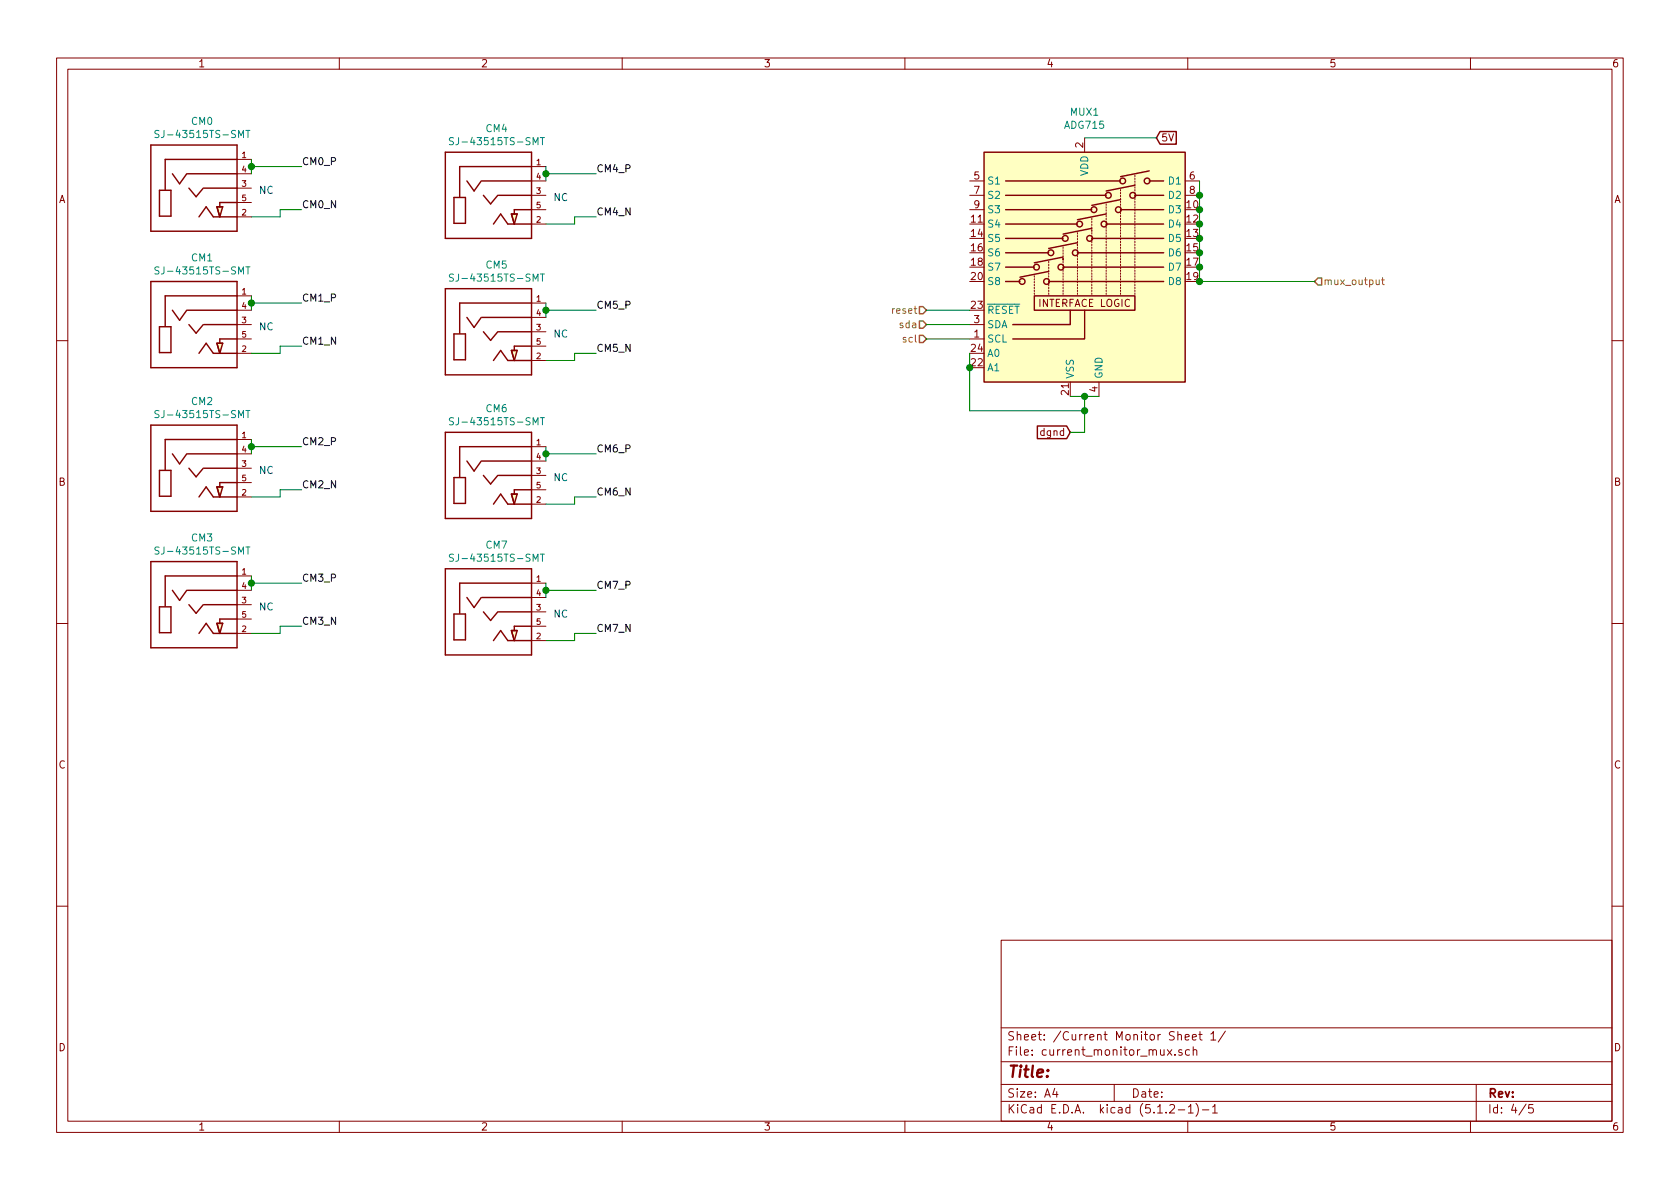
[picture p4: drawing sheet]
<svg xmlns="http://www.w3.org/2000/svg" width="297mm" height="210mm" viewBox="0 0 297 210" stroke-linecap="round" stroke-linejoin="round" font-family="sans-serif">
<g fill="none" stroke="#840000" stroke-width=".18">
<path d="M10 10.3h277v189.9h-277zM12 12.2h273v186.1h-273zM60 10.3v1.9M110 10.3v1.9M160 10.3v1.9M210 10.3v1.9M260 10.3v1.9M41.9 28.2h2.5M41.9 38.3h2.5M41.9 33.3h2.5M41.9 30.7h2.5M41.9 35.8h2.5"/>
<path d="M94 29.5h2.5M94 39.6h2.5M94 34.5h2.5M94 32h2.5M94 37.1h2.5M171.4 34.5h2.6M171.4 32h2.6M171.4 37.1h2.6M191.8 24.4v2.5M193 38.6v.3M193 39.1v.3M193 39.6v.3"/>
<path d="M195.6 36.1v.2M195.6 36.6v.2M195.6 37.1v.2M195.6 37.6v.2M195.6 38.1v.2M195.6 38.6v.3M195.6 39.1v.3M195.6 39.6v.3M198.1 33.5v.3M198.1 34v.3M198.1 34.5v.3M198.1 35v.3"/>
<path d="M198.1 35.6v.2M198.1 36.1v.2M198.1 36.6v.2M198.1 37.1v.2M198.1 37.6v.2M198.1 38.1v.2M198.1 38.6v.3M198.1 39.1v.3M198.1 39.6v.3M200.7 31v.2M200.7 31.5v.2M200.7 32v.3"/>
<path d="M200.7 32.5v.3M200.7 33v.3M200.7 33.5v.3M200.7 34v.3M200.7 34.5v.3M200.7 35v.3M200.7 35.6v.2M200.7 36.1v.2M200.7 36.6v.2M200.7 37.1v.2M200.7 37.6v.2M200.7 38.1v.2"/>
<path d="M200.7 38.6v.3M200.7 39.1v.3M200.7 39.6v.3M209.5 34.5h2.6M209.5 32h2.6M41.9 52.3h2.5M41.9 57.4h2.5M41.9 54.9h2.5M41.9 59.9h2.5M94 53.6h2.5M94 58.7h2.5M94 56.1h2.5"/>
<path d="M171.4 57.4h2.6M171.4 59.9h2.6M182.9 48.8v.2M182.9 49.3v.2M182.9 49.8v.2M182.9 50.3v.2M182.9 50.8v.2M182.9 51.3v.3M182.9 51.8v.3M185.4 46.2v.3M185.4 46.7v.3M185.4 47.2v.3"/>
<path d="M185.4 47.7v.3M185.4 48.3v.2M185.4 48.8v.2M185.4 49.3v.2M185.4 49.8v.2M185.4 50.3v.2M185.4 50.8v.2M185.4 51.3v.3M185.4 51.8v.3M188 43.7v.2M188 44.2v.2M188 44.7v.3"/>
<path d="M188 45.2v.3M188 45.7v.3M188 46.2v.3M188 46.7v.3M188 47.2v.3M188 47.7v.3M188 48.3v.2M188 48.8v.2M188 49.3v.2M188 49.8v.2M188 50.3v.2M188 50.8v.2"/>
<path d="M188 51.3v.3M188 51.8v.3M190.5 41.1v.3M190.5 41.7v.2M190.5 42.2v.2M190.5 42.7v.2M190.5 43.2v.2M190.5 43.7v.2M190.5 44.2v.2M190.5 44.7v.3M190.5 45.2v.3M190.5 45.7v.3"/>
<path d="M190.5 46.2v.3M190.5 46.7v.3M190.5 47.2v.3M190.5 47.7v.3M190.5 48.3v.2M190.5 48.8v.2M190.5 49.3v.2M190.5 49.8v.2M190.5 50.3v.2M190.5 50.8v.2M190.5 51.3v.3M190.5 51.8v.3"/>
<path d="M193 40.1v.3M193 40.6v.3M193 41.1v.3M193 41.7v.2M193 42.2v.2M193 42.7v.2M193 43.2v.2M193 43.7v.2M193 44.2v.2M193 44.7v.3M193 45.2v.3M193 45.7v.3"/>
<path d="M193 46.2v.3M193 46.7v.3M193 47.2v.3M193 47.7v.3M193 48.3v.2M193 48.8v.2M193 49.3v.2M193 49.8v.2M193 50.3v.2M193 50.8v.2M193 51.3v.3M193 51.8v.3"/>
<path d="M195.6 40.1v.3M195.6 40.6v.3M195.6 41.1v.3M195.6 41.7v.2M195.6 42.2v.2M195.6 42.7v.2M195.6 43.2v.2M195.6 43.7v.2M195.6 44.2v.2M195.6 44.7v.3M195.6 45.2v.3M195.6 45.7v.3"/>
<path d="M195.6 46.2v.3M195.6 46.7v.3M195.6 47.2v.3M195.6 47.7v.3M195.6 48.3v.2M195.6 48.8v.2M195.6 49.3v.2M195.6 49.8v.2M195.6 50.3v.2M195.6 50.8v.2M195.6 51.3v.3M195.6 51.8v.3"/>
<path d="M198.1 40.1v.3M198.1 40.6v.3M198.1 41.1v.3M198.1 41.7v.2M198.1 42.2v.2M198.1 42.7v.2M198.1 43.2v.2M198.1 43.7v.2M198.1 44.2v.2M198.1 44.7v.3M198.1 45.2v.3M198.1 45.7v.3"/>
<path d="M198.1 46.2v.3M198.1 46.7v.3M198.1 47.2v.3M198.1 47.7v.3M198.1 48.3v.2M198.1 48.8v.2M198.1 49.3v.2M198.1 49.8v.2M198.1 50.3v.2M198.1 50.8v.2M198.1 51.3v.3M198.1 51.8v.3"/>
<path d="M200.7 40.1v.3M200.7 40.6v.3M200.7 41.1v.3M200.7 41.7v.2M200.7 42.2v.2M200.7 42.7v.2M200.7 43.2v.2M200.7 43.7v.2M200.7 44.2v.2M200.7 44.7v.3M200.7 45.2v.3M200.7 45.7v.3"/>
<path d="M200.7 46.2v.3M200.7 46.7v.3M200.7 47.2v.3M200.7 47.7v.3M200.7 48.3v.2M200.7 48.8v.2M200.7 49.3v.2M200.7 49.8v.2M200.7 50.3v.2M200.7 50.8v.2M200.7 51.3v.3M200.7 51.8v.3"/>
<path d="M10 60.2h2M41.9 62.5h2.5M41.9 77.7h2.5M94 63.7h2.5M94 61.2h2.5M94 79h2.5M194.3 67.6v2.5M285 60.2h2M41.9 87.9h2.5M41.9 82.8h2.5M41.9 80.3h2.5M41.9 85.3h2.5"/>
<path d="M94 89.1h2.5M94 84.1h2.5M94 81.5h2.5M94 86.6h2.5M10 110.3h2M41.9 101.8h2.5M41.9 112h2.5M41.9 106.9h2.5M41.9 104.4h2.5M41.9 109.5h2.5M94 103.1h2.5M94 113.3h2.5"/>
<path d="M94 108.2h2.5M94 105.7h2.5M94 110.7h2.5M285 110.3h2M10 160.2h2M177 166.3h108v32h-108zM285 160.2h2M60 198.3v1.9M110 198.3v1.9M160 198.3v1.9M177 194.8h108M177 191.8h108"/>
<path d="M177 187.8h108M177 181.8h108M186.5 192.5l-.4 1h1M186.8 193v1M197 191.8v3M206.4 185.6l.8 1M206.8 195.5l.2-.2h.4l.2 .2 .1 .3-.1 .2-.8 .8h.9M207.2 185.6l-.8 1M207.7 186.5v.1M208.3 183.1l.2-.2 .3 .1 .1 .9M208.3 196.3h1.2M209 185.7l-.4-.1-.2 .2 .1 .2 .5 .2v.3h-.6"/>
<path d="M209.5 183.4l.8-.1-.1-.3-.4-.1-.3 .2 .1 .7h.6M210 198.3v1.9M210.1 195.8l.4-.5v1.5M210.1 196.8h.9M210.3 185.7l-.4-.1-.3 .3 .1 .6 .2 .1 .4-.1M210.8 183.4l.7-.1v-.3l-.5-.1-.2 .2 .1 .7h.6M211 185.7l.2-.1 .3 .1 .1 .9M211 185.1v1.5M211.5 195.1a1.71 1.71 0 0 1 0 2.3M212 182.9h.5M212.2 182.4v1.3l.3 .2M212.6 196.3h1.1"/>
<path d="M214.1 182.8l.4-.4v1.5M214.1 183.9h.9M214.4 195.8l.4-.5v1.5M214.4 196.8h.8M216.7 182.3l-1.3 2M260 198.3v1.9M261 191.8v6.5M269.8 195.2l-1.2 2M271 195.3h-.7v.7l.2-.1 .5 .1 .1 .2-.1 .5-.2 .1-.5-.1"/>
</g>
<g fill="#ffffc2" stroke="#ffffc2" stroke-width=".18">
<path d="M38.4 36.6h1l-.5 1.7z"/>
<path d="M38.4 60.7h1l-.5 1.8z"/>
<path d="M38.4 86.1h1l-.5 1.8z"/>
<path d="M38.4 110.2h1l-.5 1.8z"/>
<path d="M90.4 37.8h1l-.5 1.8z"/>
<path d="M90.4 62h1l-.5 1.7z"/>
<path d="M90.4 87.4h1l-.5 1.7z"/>
<path d="M90.4 111.5h1l-.5 1.8z"/>
<path d="M174 26.9h35.5v40.7h-35.5z"/>
</g>
<g fill="none" stroke="#840000" stroke-width=".25">
<path d="M26.7 25.6h15.2v15.3h-15.2zM28.2 33.6h2v4.6h-2zM30.5 30.7l1.2 1.8 1.3-1.8M33.1 30.7h8.8M33.4 33.3l1.3 1.5 1.2-1.5M35.2 38.3l1.2-1.7 1.3 1.7h4.2M36.1 33.3h5.8M39.4 36.6h-1l.5 1.7M39.4 36.6l-.5 1.7M41.9 28.2h-12.7v5.3M41.9 35.8h-3v.8M78.7 26.9h15.3v15.3h-15.3z"/>
<path d="M80.3 34.9h2v4.6h-2zM82.5 32l1.3 1.8 1.3-1.8M85.2 32h8.8M85.5 34.5l1.2 1.6 1.3-1.6M87.2 39.6l1.3-1.8 1.3 1.8h4.2M88.1 34.5h5.9M91.4 37.8h-1l.5 1.8M91.4 37.8l-.5 1.8M94 29.5h-12.7v5.3M94 37.1h-3.1v.7M174 26.9h35.5v40.7h-35.5zM177.8 32h20.3"/>
<path d="M177.8 34.5h17.8M177.8 39.6h12.7M177.8 37.1h15.2M195.6 39.6h10.1M195.6 37.8l-5.1 1.1M198.1 37.1h7.6M198.1 35.3l-5.1 1M200.7 34.5h5M200.7 32.8l-5.1 1M203.2 32h2.5M203.2 30.2l-5.1 1M205.1 23.3h2.9v2.2h-2.9l-.6-1.1z"/>
<path d="M26.7 49.8h15.2v15.2h-15.2zM28.2 57.8h2v4.6h-2zM30.5 54.9l1.2 1.7 1.3-1.7M33.1 54.9h8.8M33.4 57.4l1.3 1.5 1.2-1.5M36.1 57.4h5.8M41.9 52.3h-12.7v5.4M41.9 59.9h-3v.8M78.7 51h15.3v15.3h-15.3zM80.3 59h2v4.6h-2zM82.5 56.1l1.3 1.8 1.3-1.8M85.2 56.1h8.8"/>
<path d="M85.5 58.7l1.2 1.5 1.3-1.5M88.1 58.7h5.9M94 53.6h-12.7v5.3M177.8 49.8h2.5M177.8 42.2h10.2M177.8 47.2h5.1M177.8 44.7h7.6M182.9 52.3h17.8v2.6h-17.8zM185.4 49.8h20.3M185.4 48l-5.1 1M188 47.2h17.7M188 45.5l-5.1 1"/>
<path d="M189.2 54.9v2.5h-10.1M190.5 44.7h15.2M190.5 42.9l-5.1 1M191.8 54.9v5h-12.7M193 42.2h12.7M193 40.4l-5 1M26.7 75.2h15.2v15.2h-15.2zM35.2 62.5l1.2-1.8 1.3 1.8h4.2M39.4 60.7h-1l.5 1.8M39.4 60.7l-.5 1.8M41.9 77.7h-12.7v5.4M78.7 76.4h15.3v15.3h-15.3z"/>
<path d="M87.2 63.7l1.3-1.7 1.3 1.7h4.2M91.4 62h-1l.5 1.7M91.4 62l-.5 1.7M94 79h-12.7v5.3M94 61.2h-3.1v.8M183.4 75.3h5.2l.6 1.1-.6 1.2h-5.2zM26.7 99.3h15.2v15.2h-15.2zM28.2 83.2h2v4.6h-2zM30.5 80.3l1.2 1.7 1.3-1.7M33.1 80.3h8.8M33.4 82.8l1.3 1.5 1.2-1.5M35.2 87.9l1.2-1.8 1.3 1.8h4.2"/>
<path d="M36.1 82.8h5.8M39.4 86.1h-1l.5 1.8M39.4 86.1l-.5 1.8M41.9 85.3h-3v.8M80.3 84.4h2v4.6h-2zM82.5 81.5l1.3 1.8 1.3-1.8M85.2 81.5h8.8M85.5 84.1l1.2 1.5 1.3-1.5M87.2 89.1l1.3-1.7 1.3 1.7h4.2M88.1 84.1h5.9M91.4 87.4h-1l.5 1.7M91.4 87.4l-.5 1.7"/>
<path d="M94 86.6h-3.1v.8M28.2 107.3h2v4.6h-2zM30.5 104.4l1.2 1.8 1.3-1.8M33.1 104.4h8.8M33.4 106.9l1.3 1.6 1.2-1.6M35.2 112l1.2-1.8 1.3 1.8h4.2M36.1 106.9h5.8M39.4 110.2h-1l.5 1.8M39.4 110.2l-.5 1.8M41.9 101.8h-12.7v5.4M41.9 109.5h-3v.7M78.7 100.6h15.3v15.2h-15.3z"/>
<path d="M80.3 108.6h2v4.6h-2zM82.5 105.7l1.3 1.7 1.3-1.7M85.2 105.7h8.8M85.5 108.2l1.2 1.5 1.3-1.5M87.2 113.3l1.3-1.8 1.3 1.8h4.2M88.1 108.2h5.9M91.4 111.5h-1l.5 1.8M91.4 111.5l-.5 1.8M94 103.1h-12.7v5.4M94 110.7h-3.1v.8"/>
<circle cx="190.9" cy="39.6" r=".51"/>
<circle cx="193.4" cy="37.1" r=".51"/>
<circle cx="195.2" cy="39.6" r=".51"/>
<circle cx="196" cy="34.5" r=".51"/>
<circle cx="197.7" cy="37.1" r=".51"/>
<circle cx="198.5" cy="32" r=".51"/>
<circle cx="200.3" cy="34.5" r=".51"/>
<circle cx="202.8" cy="32" r=".51"/>
<circle cx="180.7" cy="49.8" r=".51"/>
<circle cx="183.3" cy="47.2" r=".51"/>
<circle cx="185" cy="49.8" r=".51"/>
<circle cx="185.8" cy="44.7" r=".51"/>
<circle cx="187.6" cy="47.2" r=".51"/>
<circle cx="188.3" cy="42.2" r=".51"/>
<circle cx="190.1" cy="44.7" r=".51"/>
<circle cx="192.7" cy="42.2" r=".51"/>
</g>
<g fill="none" stroke="#008484" stroke-width=".18">
<path d="M28.1 23.1h-.5l-.2 .1v.3l.6 .3 .1 .3-.2 .2h-.5M43.5 23.1h.7M43.8 23.1v1.2M80.2 24.4l-.5-.1-.2 .2v.3l.6 .3 .1 .3-.3 .2-.4-.1M95.5 24.3h.8M95.9 24.3v1.3M28.1 47.3l-.5-.1-.2 .1v.4l.6 .2 .1 .3-.2 .3-.5-.1M43.5 47.2h.7M43.8 47.2v1.3M80.2 48.5h-.5l-.2 .1v.3l.6 .3 .1 .3-.3 .2h-.4M95.5 48.5h.8M95.9 48.5v1.2"/>
<path d="M28.1 72.7l-.5-.1-.2 .1v.4l.6 .2 .1 .3-.2 .3-.5-.1M43.5 72.6h.7M43.8 72.6v1.3M80.2 73.9h-.5l-.2 .1v.3l.6 .3 .1 .3-.3 .2h-.4M95.5 73.9h.8M95.9 73.9v1.2M28.1 96.8l-.5-.1-.2 .1v.4l.6 .3 .1 .3-.2 .2-.5-.1M43.5 96.7h.7M43.8 96.7v1.3M80.2 98.1l-.5-.1-.2 .1v.4l.6 .2 .1 .3-.3 .3-.4-.1M95.5 98h.8M95.9 98v1.3"/>
</g>
<g fill="none" stroke="#008400" stroke-width=".18">
<path d="M44.4 28.2v2.5M44.4 29.5h8.9M53.3 37.1h-3.8v1.2h-5.1M96.5 29.5v2.5M96.5 30.7h8.9M105.4 38.3h-3.8v1.3h-5.1M191.8 24.4h12.7M212.1 32v17.8h20.3M44.4 52.3v2.6M44.4 53.6h8.9M96.5 53.6v2.5M96.5 54.9h8.9"/>
<path d="M163.8 54.9h7.6M163.8 57.4h7.6M163.8 59.9h7.6M44.4 77.7v2.6M44.4 79h8.9M53.3 61.2h-3.8v1.3h-5.1M96.5 79v2.5M105.4 62.5h-3.8v1.2h-5.1M171.4 62.5v10.1h20.4M189.2 70.1h5.1M191.8 70.1v6.3h-2.6M53.3 86.6h-3.8v1.3h-5.1"/>
<path d="M96.5 80.3h8.9M105.4 87.9h-3.8v1.2h-5.1M44.4 101.8v2.6M44.4 103.1h8.9M53.3 110.7h-3.8v1.3h-5.1M96.5 103.1v2.6M96.5 104.4h8.9M105.4 112h-3.8v1.3h-5.1"/>
</g>
<g fill="#008400" stroke="#008400" stroke-width=".25">
<circle cx="44.5" cy="29.5" r=".51"/>
<circle cx="44.5" cy="53.6" r=".51"/>
<circle cx="44.5" cy="79" r=".51"/>
<circle cx="44.5" cy="103.1" r=".51"/>
<circle cx="96.5" cy="30.7" r=".51"/>
<circle cx="96.5" cy="54.9" r=".51"/>
<circle cx="96.5" cy="80.3" r=".51"/>
<circle cx="96.5" cy="104.4" r=".51"/>
<circle cx="191.8" cy="70.1" r=".51"/>
<circle cx="171.5" cy="65" r=".51"/>
<circle cx="191.8" cy="72.6" r=".51"/>
<circle cx="212.1" cy="34.5" r=".51"/>
<circle cx="212.1" cy="37.1" r=".51"/>
<circle cx="212.1" cy="39.6" r=".51"/>
<circle cx="212.1" cy="42.2" r=".51"/>
<circle cx="212.1" cy="44.7" r=".51"/>
<circle cx="212.1" cy="47.2" r=".51"/>
<circle cx="212.1" cy="49.8" r=".51"/>
</g>
<path d="M162.6 56.8h.6l.6 .6-.6 .6h-.6zM162.6 59.3h.6l.6 .6-.6 .7h-.6zM162.6 54.2h.6l.6 .7-.6 .6h-.6zM233 49.1h.7v1.3h-.7l-.6-.6z" fill="none" stroke="#848400" stroke-width=".25"/>
<path d="M243.3 49.5l.1 .8h.3l.2-.1M243.9 49.5v.8M244.3 49.5h.5M244.4 49.1v1.1l.4 .1" fill="none" stroke="#848400" stroke-width=".18"/>
<text font-size="2.8" fill="#840000" x="178" y="190.5">Title:</text>
<g font-size="2.1" fill="#840000">
<text x="178" y="184">Sheet: /Current Monitor Sheet 1/</text>
<text x="178" y="186.7">File: current_monitor_mux.sch</text>
<text x="178" y="196.9">KiCad E.D.A. kicad (5.1.2-1)-1</text>
<text x="178" y="194.1">Size: A4</text>
<text x="200" y="194.1">Date:</text>
<text x="263" y="194.1">Rev:</text>
<text x="263" y="196.9">Id: 4/5</text>
</g>
<g font-size="1.8" fill="#840000">
<text x="35" y="11.9">1</text>
<text x="85" y="11.9">2</text>
<text x="135" y="11.9">3</text>
<text x="185" y="11.9">4</text>
<text x="235" y="11.9">5</text>
<text x="285" y="11.9">6</text>
<text x="191.5" y="26.1" transform="rotate(-90 191.5 26.1)">2</text>
<text x="205.3" y="25">5V</text>
<text x="10.4" y="35.9">A</text>
<text x="172.2" y="31.7">5</text>
<text x="172.2" y="34.3">7</text>
<text x="210.3" y="31.7">6</text>
<text x="210.3" y="34.3">8</text>
<text x="285.4" y="35.9">A</text>
<text x="171.8" y="39.4">11</text>
<text x="171.8" y="41.9">14</text>
<text x="172.2" y="36.8">9</text>
<text x="209.9" y="36.8">10</text>
<text x="209.9" y="39.4">12</text>
<text x="209.9" y="41.9">13</text>
<text x="171.8" y="44.4">16</text>
<text x="171.8" y="47">18</text>
<text x="209.9" y="44.4">15</text>
<text x="209.9" y="47">17</text>
<text x="171.8" y="49.5">20</text>
<text x="209.9" y="49.5">19</text>
<text x="171.8" y="54.6">23</text>
<text x="172.2" y="59.7">1</text>
<text x="172.2" y="57.1">3</text>
<text x="183.7" y="54.3">INTERFACE LOGIC</text>
<text x="171.8" y="64.8">22</text>
<text x="171.8" y="62.2">24</text>
<text x="189" y="69.8" transform="rotate(-90 189 69.8)">21</text>
<text x="194.1" y="69.3" transform="rotate(-90 194.1 69.3)">4</text>
<text x="184.1" y="77.1">dgnd</text>
<text x="10.4" y="85.9">B</text>
<text x="285.4" y="85.9">B</text>
<text x="10.4" y="135.9">C</text>
<text x="285.4" y="135.9">C</text>
<text x="10.4" y="185.9">D</text>
<text x="285.4" y="185.9">D</text>
<text x="35" y="199.9">1</text>
<text x="85" y="199.9">2</text>
<text x="135" y="199.9">3</text>
<text x="185" y="199.9">4</text>
<text x="235" y="199.9">5</text>
<text x="285" y="199.9">6</text>
</g>
<g font-size="1.8" fill="#008484">
<text x="33.9" y="22.1">CM0</text>
<text x="86" y="23.4">CM4</text>
<text x="188.3" y="22.8">ADG715</text>
<text x="189.3" y="20.5">MUX1</text>
<text x="28.6" y="24.4">SJ-43515TS-SMT</text>
<text x="80.7" y="25.7">SJ-43515TS-SMT</text>
<text x="174.5" y="32.6">S1</text>
<text x="174.5" y="35.2">S2</text>
<text x="192.4" y="31.2" transform="rotate(-90 192.4 31.2)">VDD</text>
<text x="206.8" y="32.6">D1</text>
<text x="206.8" y="35.2">D2</text>
<text x="174.5" y="40.3">S4</text>
<text x="174.5" y="37.7">S3</text>
<text x="206.8" y="37.7">D3</text>
<text x="206.8" y="40.3">D4</text>
<text x="33.9" y="46.2">CM1</text>
<text x="86" y="47.5">CM5</text>
<text x="174.5" y="42.8">S5</text>
<text x="174.5" y="45.3">S6</text>
<text x="174.5" y="47.9">S7</text>
<text x="206.8" y="42.8">D5</text>
<text x="206.8" y="45.3">D6</text>
<text x="206.8" y="47.9">D7</text>
<text x="28.6" y="48.5">SJ-43515TS-SMT</text>
<text x="80.7" y="49.8">SJ-43515TS-SMT</text>
<text x="174.5" y="50.4">S8</text>
<text x="206.8" y="50.4">D8</text>
<text x="174.5" y="55.5">RESET</text>
<text x="174.5" y="58">SDA</text>
<text x="174.5" y="60.6">SCL</text>
<text x="174.5" y="65.7">A1</text>
<text x="174.5" y="63.1">A0</text>
<text x="33.9" y="71.6">CM2</text>
<text x="189.9" y="67.1" transform="rotate(-90 189.9 67.1)">VSS</text>
<text x="194.9" y="67.1" transform="rotate(-90 194.9 67.1)">GND</text>
<text x="28.6" y="73.9">SJ-43515TS-SMT</text>
<text x="80.7" y="75.2">SJ-43515TS-SMT</text>
<text x="86" y="72.9">CM6</text>
<text x="33.9" y="95.8">CM3</text>
<text x="28.6" y="98.1">SJ-43515TS-SMT</text>
<text x="80.7" y="99.3">SJ-43515TS-SMT</text>
<text x="86" y="97">CM7</text>
</g>
<g font-size="1.8">
<text x="53.3" y="29.2">CM0_P</text>
<text x="105.4" y="30.5">CM4_P</text>
<text x="53.3" y="36.8">CM0_N</text>
<text x="105.4" y="38.1">CM4_N</text>
<text x="53.3" y="53.3">CM1_P</text>
<text x="105.4" y="54.6">CM5_P</text>
<text x="53.3" y="61">CM1_N</text>
<text x="105.4" y="62.2">CM5_N</text>
<text x="53.3" y="78.7">CM2_P</text>
<text x="105.4" y="80">CM6_P</text>
<text x="53.3" y="86.4">CM2_N</text>
<text x="105.4" y="87.6">CM6_N</text>
<text x="53.3" y="102.9">CM3_P</text>
<text x="105.4" y="104.1">CM7_P</text>
<text x="53.3" y="110.5">CM3_N</text>
<text x="105.4" y="111.8">CM7_N</text>
</g>
<g font-size="1.8" fill="#0000c2">
<text x="45.7" y="34.3">NC</text>
<text x="97.8" y="35.6">NC</text>
<text x="45.7" y="58.4">NC</text>
<text x="97.8" y="59.7">NC</text>
<text x="45.7" y="83.8">NC</text>
<text x="97.8" y="85.1">NC</text>
<text x="45.7" y="107.9">NC</text>
<text x="97.8" y="109.2">NC</text>
</g>
<g font-size="1.8" fill="#848400">
<text x="233.9" y="50.4">mux_output</text>
<text x="158.1" y="55.5">reset</text>
<text x="159.3" y="58">sda</text>
<text x="159.8" y="60.6">scl</text>
</g>
<g font-size="1.4" fill="#840000">
<text x="42.8" y="27.9">1</text>
<text x="94.9" y="29.2">1</text>
<text x="42.8" y="33">3</text>
<text x="42.8" y="30.5">4</text>
<text x="42.8" y="35.6">5</text>
<text x="94.9" y="34.3">3</text>
<text x="94.9" y="31.7">4</text>
<text x="42.8" y="38.1">2</text>
<text x="94.9" y="39.4">2</text>
<text x="94.9" y="36.8">5</text>
<text x="42.8" y="52.1">1</text>
<text x="94.9" y="53.3">1</text>
<text x="42.8" y="57.1">3</text>
<text x="42.8" y="54.6">4</text>
<text x="42.8" y="59.7">5</text>
<text x="94.9" y="58.4">3</text>
<text x="94.9" y="55.9">4</text>
<text x="42.8" y="62.2">2</text>
<text x="94.9" y="63.5">2</text>
<text x="94.9" y="61">5</text>
<text x="42.8" y="77.5">1</text>
<text x="42.8" y="82.5">3</text>
<text x="42.8" y="80">4</text>
<text x="94.9" y="78.7">1</text>
<text x="94.9" y="83.8">3</text>
<text x="94.9" y="81.3">4</text>
<text x="42.8" y="87.6">2</text>
<text x="42.8" y="85.1">5</text>
<text x="94.9" y="88.9">2</text>
<text x="94.9" y="86.4">5</text>
<text x="42.8" y="101.6">1</text>
<text x="42.8" y="106.7">3</text>
<text x="42.8" y="104.1">4</text>
<text x="94.9" y="102.9">1</text>
<text x="94.9" y="107.9">3</text>
<text x="94.9" y="105.4">4</text>
<text x="42.8" y="111.8">2</text>
<text x="42.8" y="109.2">5</text>
<text x="94.9" y="113">2</text>
<text x="94.9" y="110.5">5</text>
</g>
</svg>
